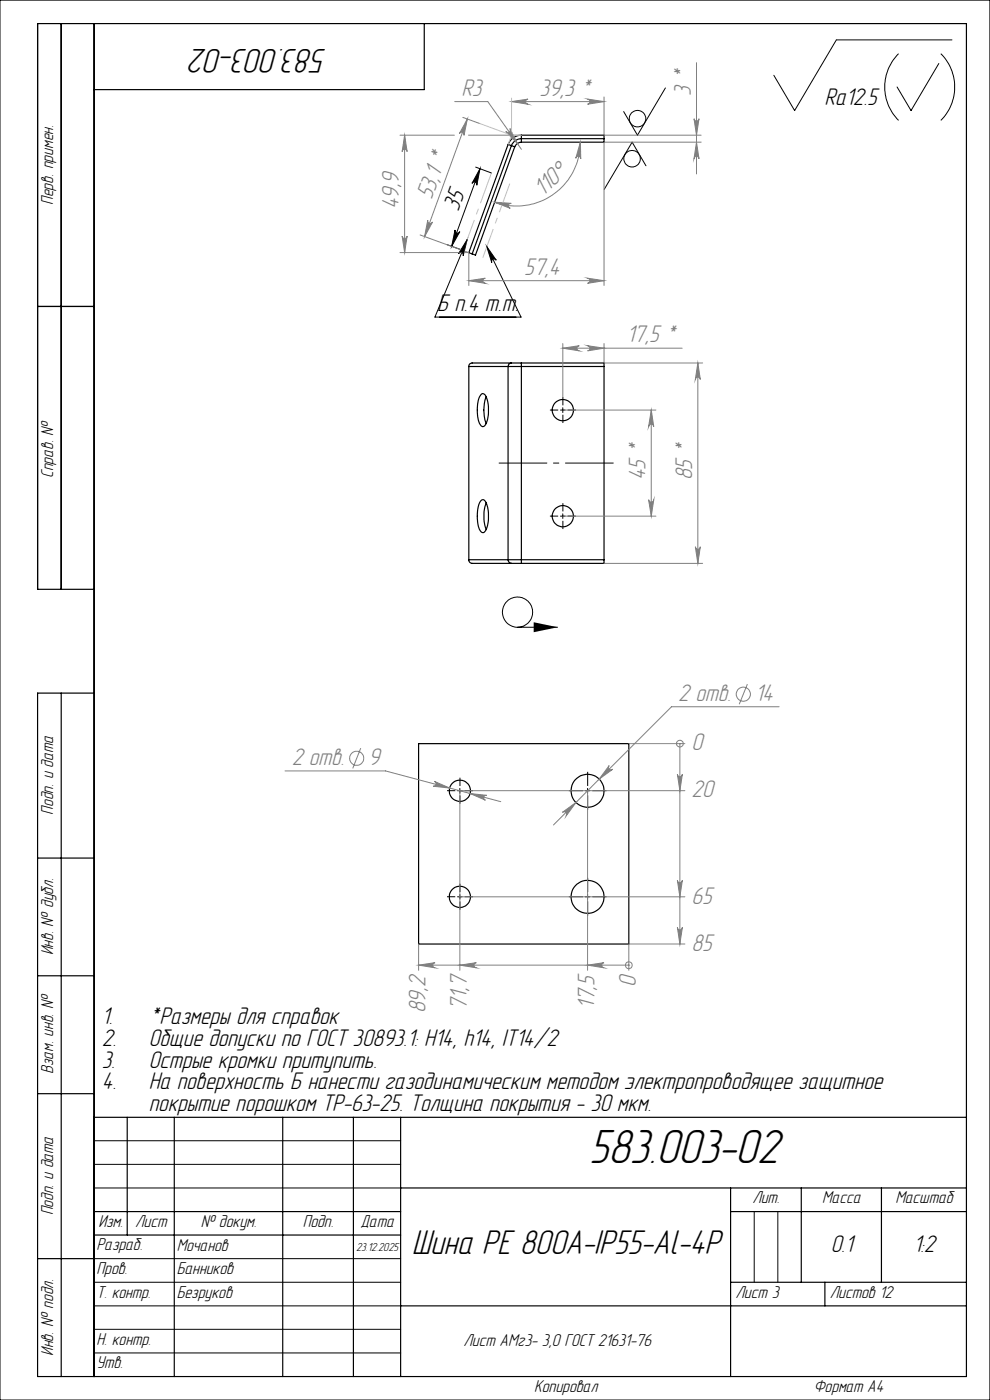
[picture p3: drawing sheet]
<svg xmlns="http://www.w3.org/2000/svg" width="210mm" height="297mm" viewBox="0 0 210 297" stroke-linecap="round" stroke-linejoin="round" font-family="sans-serif">
<g fill="none" stroke="#000" stroke-width=".25">
<path d="M13 5v120M20 5v287M90 5v14h-70M107.8 30.7l.7 .2M107.8 30.7l-8.4 22.9 .8 .3M108.5 30.9l.7 .2M108.5 30.9l-8.3 23M109.2 31.1l-8.3 23-.7-.2M110.6 28.7a3 3 0 0 0-2.8 2M110.6 28.7v.7M110.6 29.4a2.38 2.38 0 0 0-2.1 1.5M110.6 29.4v.8"/>
<path d="M110.6 30.2a1.59 1.59 0 0 0-1.4 .9M110.6 28.7h17.5v.7M110.6 29.4h17.5M128.1 29.4v.8h-17.5M8 65h12M99.4 77.7h8.4M99.4 77.7v41M107.8 77.7h2.8M107.8 77.7v41M108.5 77h2.1M108.5 77a.72 .72 0 0 0-.7 .7M108.5 77h-8.3a.67 .67 0 0 0-.8 .7"/>
<path d="M110.6 77h17.5v.7M110.6 77v.7M110.6 77.7h17.5M110.6 77.7v41M128.1 77.7v41M102.1 83.6a.79 .79 0 0 1 1.1 .8 7.5 7.5 0 0 1-.4 5.9 .72 .72 0 0 1-.7 .1 .72 .72 0 0 1-.4-.7 7.9 7.9 0 0 1 .3-5.9zM103.1 84.2a8.4 8.4 0 0 0 0 5.6M99.4 118.7a.72 .72 0 0 0 .8 .8h8.3M99.4 118.7h8.4M102.1 106.1l.1-.1a1.09 1.09 0 0 1 1.1 1.2 7.4 7.4 0 0 1-.5 5.6 .69 .69 0 0 1-.7 .1 .69 .69 0 0 1-.4-.6 8 8 0 0 1 .3-6zM103.1 106.7l-.1 .2a8.8 8.8 0 0 0 .1 5.4M107.8 118.7h2.8"/>
<path d="M107.8 118.7a.79 .79 0 0 0 .7 .8M108.5 119.5h2.1M110.6 118.7v.8M110.6 118.7h17.5M128.1 118.7v.8h-17.5M20 125h-12v-120h197v287h-197v-145h12M13 147v145M88.8 157.8h44.6v42.5h-44.6zM8 182h12M8 207h12M8 232h12M20 237h185"/>
<path d="M27 237v25M37 237v55M60 237v55M75 237v55M85 237v55M20 257h65M85 252h120M155 252v40M155 257h50M170 252v20M187 252v20M8 267h12"/>
<path d="M20 262h65M85 277h120M155 272h50M175 272v5"/>
<circle cx="119.4" cy="87" r="2.26"/>
<circle cx="119.4" cy="109.5" r="2.25"/>
<circle cx="97.5" cy="167.8" r="2.26"/>
<circle cx="124.6" cy="167.7" r="3.5"/>
<circle cx="97.5" cy="190.3" r="2.26"/>
<circle cx="124.6" cy="190.2" r="3.5"/>
</g>
<g fill="none" stroke="#808080" stroke-width=".21">
<path d="M147.7 13.3v23.6M84.8 28.7h11.6M85.8 28.7l.6 3.5a.53 .53 0 0 0-.6-.5 .53 .53 0 0 0-.5 .5zM85.8 28.7v24.9M96.4 21.6h7.1l7.1 10.1M98.2 24.9l3.6 1.3M99.1 25.3l-.7 3.4a.53 .53 0 0 0-.3-.6 .53 .53 0 0 0-.7 .3zM99.1 25.3l-9 24.9M99.4 28.7h11.2M107.3 27.9a.54 .54 0 0 0 .7 .1 .54 .54 0 0 0 .2-.7l1.5 3.1zM108.5 21.6l3.5-.6a.55 .55 0 0 0-.5 .6 .55 .55 0 0 0 .5 .5zM108.5 21.6h19.6"/>
<path d="M123.1 30.2l.1 3.5a.53 .53 0 0 0-.5-.6 .53 .53 0 0 0-.6 .5zM123.1 30.2a13.6 13.6 0 0 1-18.2 12.7M124.6 21l3.5 .6-3.5 .5a.55 .55 0 0 0 .5-.5 .55 .55 0 0 0-.5-.6zM128.1 20.6v8.1h20.6M147.2 25.2a.53 .53 0 0 0 .5 .5 .53 .53 0 0 0 .6-.5l-.6 3.5zM147.7 30.2l.6 3.5a.53 .53 0 0 0-.6-.6 .53 .53 0 0 0-.5 .6zM148.7 30.2h-20.6v30.4M85.3 50.1a.53 .53 0 0 0 .5 .5 .53 .53 0 0 0 .6-.5l-.6 3.5zM89.1 49.8l10.3 3.8h-14.6M90.7 46.7a.55 .55 0 0 0 .4 .7 .55 .55 0 0 0 .7-.3l-1.7 3.1zM99.4 59.5l3.5-.5a.55 .55 0 0 0-.5 .6 .55 .55 0 0 0 .5 .5zM99.4 53.6v7"/>
<path d="M99.4 59.5h28.7M104.9 42.9l3.5 .2a.54 .54 0 0 0-.6 .5 .54 .54 0 0 0 .4 .6zM124.6 59l3.5 .5-3.5 .6a.55 .55 0 0 0 .5-.5 .55 .55 0 0 0-.5-.6zM119.4 73.9l3.5-.6a.55 .55 0 0 0-.5 .6 .55 .55 0 0 0 .5 .5zM119.4 72.9v11.3M119.4 73.9h25.3M124.6 73.3l3.5 .6-3.5 .5a.55 .55 0 0 0 .5-.5 .55 .55 0 0 0-.5-.6zM128.1 72.9v4.1h20.9M148 77l.6 3.5a.53 .53 0 0 0-.6-.5 .53 .53 0 0 0-.5 .5zM148 77v42.5M119.4 87h19.7M138.1 87l.6 3.5a.55 .55 0 0 0-.6-.5 .55 .55 0 0 0-.5 .5z"/>
<path d="M138.1 87v22.5M119.4 109.5h19.7M128.1 119.5h20.9M137.6 106a.55 .55 0 0 0 .5 .5 .55 .55 0 0 0 .6-.5l-.6 3.5zM147.5 116a.53 .53 0 0 0 .5 .5 .53 .53 0 0 0 .6-.5l-.6 3.5zM76.5 158.7l-1.7 4.3M133.4 157.8h11.9M144.2 157.8h.1M144.2 157.8v42.5M158.5 145.1l-1.7 4.3M165.3 149.9h-22.8l-25.1 25.1M60.5 163.5h21.3l24.4 6.6"/>
<path d="M92.1 165.8l3.3 1.4-3.5-.4a.53 .53 0 0 0 .6-.4 .53 .53 0 0 0-.4-.6zM97.5 167.7h47.8M97.5 167.8v38M99.7 168.3l3.6 .4a.53 .53 0 0 0-.7 .4 .53 .53 0 0 0 .4 .7zM119.3 172.3l2.9-2.1-2.1 2.9a.55 .55 0 0 0 0-.8 .55 .55 0 0 0-.8 0zM124.6 167.8v38M129.2 162.4a.54 .54 0 0 0 0 .8 .54 .54 0 0 0 .8 0l-2.9 2.1zM143.7 164.2a.53 .53 0 0 0 .5 .6 .53 .53 0 0 0 .5-.6l-.5 3.5zM97.5 190.2h47.8M143.7 186.8a.53 .53 0 0 0 .5 .5 .53 .53 0 0 0 .5-.5l-.5 3.4zM143.7 196.7a.53 .53 0 0 0 .5 .6 .53 .53 0 0 0 .5-.6l-.5 3.6zM88.8 204.7l3.5-.5a.55 .55 0 0 0-.5 .6 .55 .55 0 0 0 .5 .5z"/>
<path d="M88.8 204.7h44.6M88.8 200.3v5.5M97.5 204.7l3.5-.5a.55 .55 0 0 0-.5 .6 .55 .55 0 0 0 .5 .5zM124.6 204.7l3.5-.5a.55 .55 0 0 0-.5 .6 .55 .55 0 0 0 .5 .5zM133.4 204.7h.1M145.3 200.3h-11.9v5.5"/>
<circle cx="144.2" cy="157.8" r=".71"/>
<circle cx="157.7" cy="147.3" r="1.5"/>
<circle cx="75.7" cy="160.9" r="1.49"/>
<circle cx="133.4" cy="204.8" r=".72"/>
</g>
<g fill="none" stroke="#000" stroke-width=".21">
<path d="M0 0h210v297h-210zM141.1 18.7l-5.9 10-2.9-5M190.6 11.4a10 10 0 0 0 0 14.1M199.1 13.5l-5.8 10-3-5.1M199.6 11.4a10 10 0 0 1 0 14.1M201.9 8.5h-24.5l-8.8 15-4.5-7.5M100.9 35.5l3.3 1.2M101.8 35.8l-.7 3.5a.55 .55 0 0 0-.3-.7 .55 .55 0 0 0-.7 .3zM101.8 35.8l-6 16.4M137 35.2l-2.9-5-5.9 10M94.9 51.9l3.3 1.2M96.5 48.8a.54 .54 0 0 0 .4 .7 .54 .54 0 0 0 .6-.4l-1.7 3.1z"/>
<path d="M99.1 50.8l-.9 3.5a.54 .54 0 0 0-.2-.7 .54 .54 0 0 0-.7 .2zM99.1 50.8l-6.8 16.5h18.2l-7.2-15M103.3 52.3l2 2.9a.54 .54 0 0 0-.7-.2 .54 .54 0 0 0-.3 .7zM118.9 87h1M119.4 86.5v1M118.9 109.5h1M119.4 109v1M109.8 133.1h8.5M97 167.7h1M97.5 167.2v1.1M124.1 167.7h1M124.6 167.2v1.1"/>
<path d="M97 190.2h1M97.5 189.8v.9M124.1 190.2h1M124.6 189.8v.9M20 242h65M20 247h65M20 252h65M160 257v15M165 257v15M20 267h65M20 272h65M20 277h65"/>
<path d="M20 282h65M20 287h65"/>
<circle cx="134.1" cy="33.7" r="1.75"/>
<circle cx="135.2" cy="25.2" r="1.75"/>
<circle cx="109.8" cy="129.9" r="3.2"/>
</g>
<g fill="#000">
<path d="M113.2 132l5.1 1.1-5.1 1z"/>
<path d="M103.3 52.3l2 2.9a.54 .54 0 0 0-.7-.2 .54 .54 0 0 0-.3 .7zM99.1 50.8l-.9 3.5a.54 .54 0 0 0-.2-.7 .54 .54 0 0 0-.7 .2z"/>
</g>
<path d="M105.8 98.2h24.3" fill="none" stroke="#000" stroke-width=".21" stroke-dasharray="15.2 1.3 1.3 1.3" stroke-dashoffset="5" stroke-linecap="butt"/>
<g fill="none" stroke="#000" stroke-width=".21" stroke-dasharray="15.2 1.3 1.3 1.3" stroke-linecap="butt">
<path d="M118.4 87h-1.8M119.4 86v-1.8M119.4 88v1.7M120.4 87h1.7M118.4 109.5h-1.8M119.4 108.5v-1.8M119.4 110.5v1.7M120.4 109.5h1.7M96.6 167.7h-1.8M97.6 166.7v-1.7M97.6 168.7v1.8M98.6 167.7h1.7"/>
<path d="M123.7 167.7h-3M124.7 166.7v-3M124.7 168.7v3M125.7 167.7h3M96.6 190.2h-1.8M97.6 189.2v-1.7M97.6 191.2v1.8M98.6 190.2h1.7M123.7 190.2h-3M124.7 189.2v-3M124.7 191.2v3M125.7 190.2h3"/>
</g>
<path d="M98.3 53.1l6-16.4" fill="none" stroke="#c0c0c0" stroke-width=".21" stroke-dasharray="15.2 1.3 1.3 1.3" stroke-dashoffset="8.4" stroke-linecap="butt"/>
<path d="M102.4 54.7l5.7-15.7" fill="none" stroke="#c0c0c0" stroke-width=".21" stroke-dasharray="15.2 1.3 1.3 1.3" stroke-dashoffset="8.8" stroke-linecap="butt"/>
<path d="M108 28.7h2.6M108.5 20.8v7.9l-6.7-2.5M108.7 28.2l-.9 2.5" fill="none" stroke="#c0c0c0" stroke-width=".21"/>
<g fill="#808080">
<path d="M99.4 59.5l3.5-.5a.55 .55 0 0 0-.5 .6 .55 .55 0 0 0 .5 .5zM124.6 59l3.5 .5-3.5 .6a.55 .55 0 0 0 .5-.5 .55 .55 0 0 0-.5-.6zM107.3 27.9l2.4 2.5-1.5-3.1a.54 .54 0 0 1-.2 .7 .54 .54 0 0 1-.7-.1zM119.4 73.9l3.5-.6a.55 .55 0 0 0-.5 .6 .55 .55 0 0 0 .5 .5zM124.6 73.3l3.5 .6-3.5 .5a.55 .55 0 0 0 .5-.5 .55 .55 0 0 0-.5-.6zM119.3 172.3a.55 .55 0 0 1 .8 .1 .55 .55 0 0 1 0 .7l2.1-2.9zM129.2 162.4l-2.1 2.9 2.9-2.1a.54 .54 0 0 1-.8 0 .54 .54 0 0 1 0-.8zM99.7 168.3l3.3 1.5a.53 .53 0 0 1-.4-.7 .53 .53 0 0 1 .7-.4zM92.1 165.8a.53 .53 0 0 1 .4 .6 .53 .53 0 0 1-.6 .4l3.5 .4z"/>
<path d="M104.9 42.9l3.5 .2a.54 .54 0 0 0-.6 .5 .54 .54 0 0 0 .4 .6zM123.1 30.2l.1 3.5a.53 .53 0 0 0-.5-.6 .53 .53 0 0 0-.6 .5z"/>
<path d="M147.7 30.2l.6 3.5a.53 .53 0 0 0-.6-.6 .53 .53 0 0 0-.5 .6zM147.2 25.2a.53 .53 0 0 0 .5 .5 .53 .53 0 0 0 .6-.5l-.6 3.5zM85.3 50.1a.53 .53 0 0 0 .5 .5 .53 .53 0 0 0 .6-.5l-.6 3.5zM85.8 28.7l.6 3.5a.53 .53 0 0 0-.6-.5 .53 .53 0 0 0-.5 .5zM137.6 106a.55 .55 0 0 0 .5 .5 .55 .55 0 0 0 .6-.5l-.6 3.5zM138.1 87l.6 3.5a.55 .55 0 0 0-.6-.5 .55 .55 0 0 0-.5 .5zM147.5 116a.53 .53 0 0 0 .5 .5 .53 .53 0 0 0 .6-.5l-.6 3.5zM148 77l.6 3.5a.53 .53 0 0 0-.6-.5 .53 .53 0 0 0-.5 .5z"/>
</g>
<path d="M96.5 48.8a.54 .54 0 0 0 .4 .7 .54 .54 0 0 0 .6-.4l-1.7 3.1zM101.8 35.8l-.7 3.5a.55 .55 0 0 0-.3-.7 .55 .55 0 0 0-.7 .3z" fill="#000"/>
<g fill="#808080">
<path d="M143.7 164.2a.53 .53 0 0 0 .5 .6 .53 .53 0 0 0 .5-.6l-.5 3.5zM143.7 186.8a.53 .53 0 0 0 .5 .5 .53 .53 0 0 0 .5-.5l-.5 3.4zM143.7 196.7a.53 .53 0 0 0 .5 .6 .53 .53 0 0 0 .5-.6l-.5 3.6z"/>
<path d="M108.5 21.6l3.5-.6a.55 .55 0 0 0-.5 .6 .55 .55 0 0 0 .5 .5zM124.6 21l3.5 .6-3.5 .5a.55 .55 0 0 0 .5-.5 .55 .55 0 0 0-.5-.6z"/>
<path d="M90.7 46.7a.55 .55 0 0 0 .4 .7 .55 .55 0 0 0 .7-.3l-1.7 3.1zM99.1 25.3l-.7 3.4a.53 .53 0 0 0-.3-.6 .53 .53 0 0 0-.7 .3z"/>
<path d="M124.6 204.7l3.5-.5a.55 .55 0 0 0-.5 .6 .55 .55 0 0 0 .5 .5zM97.5 204.7l3.5-.5a.55 .55 0 0 0-.5 .6 .55 .55 0 0 0 .5 .5zM88.8 204.7l3.5-.5a.55 .55 0 0 0-.5 .6 .55 .55 0 0 0 .5 .5z"/>
</g>
<text font-size="10.5" x="124.9" y="246.6">583.003-02</text>
<g font-size="7.5">
<text x="69.3" y="10.5" transform="rotate(-180 69.3 10.5)">583.003-02</text>
<text x="87.3" y="266.1">Шина PE 800А-IP55-Al-4P</text>
</g>
<g font-size="5.3" fill="#808080">
<text x="97.9" y="20.3">R3</text>
<text x="114.5" y="20.3">39,3 *</text>
<text x="146.5" y="20.3" transform="rotate(-90 146.5 20.3)">3 *</text>
<text x="115.2" y="41.7" transform="rotate(-42 115.2 41.7)">110°</text>
<text x="84.6" y="44.4" transform="rotate(-90 84.6 44.4)">49,9</text>
<text x="91.5" y="42.5" transform="rotate(-70 91.5 42.5)">53,1 *</text>
<text x="111.2" y="58.3">57,4</text>
<text x="133" y="72.6">17,5 *</text>
<text x="136.9" y="101.9" transform="rotate(-90 136.9 101.9)">45 *</text>
<text x="146.8" y="101.9" transform="rotate(-90 146.8 101.9)">85 *</text>
<text x="143.9" y="148.7">2 отв.</text>
<text x="160.2" y="148.7">14</text>
<text x="146.7" y="159.2">0</text>
<text x="61.9" y="162.3">2 отв.</text>
<text x="78.1" y="162.3">9</text>
<text x="146.7" y="169.2">20</text>
<text x="146.7" y="191.7">65</text>
<text x="146.7" y="201.7">85</text>
<text x="134.8" y="209.5" transform="rotate(-90 134.8 209.5)">0</text>
<text x="90.3" y="215" transform="rotate(-90 90.3 215)">89,2</text>
<text x="99" y="214.2" transform="rotate(-90 99 214.2)">71,7</text>
<text x="126.1" y="214" transform="rotate(-90 126.1 214)">17,5</text>
</g>
<g font-size="5.3">
<text x="174.9" y="22.2">Ra12.5</text>
<text x="97.2" y="45" transform="rotate(-70 97.2 45)">35</text>
<text x="92.8" y="66">Б п.4 т.т.</text>
<text x="21.6" y="221.9">2.</text>
<text x="21.6" y="217.3">1.</text>
<text x="31.6" y="221.9">Общие допуски по ГОСТ 30893.1: H14, h14, IT14/2</text>
<text x="31.6" y="217.3">*Размеры для справок</text>
<text x="21.6" y="226.5">3.</text>
<text x="31.6" y="226.5">Острые кромки притупить.</text>
<text x="21.6" y="231.1">4.</text>
<text x="31.6" y="231.1">На поверхность Б нанести газодинамическим методом электропроводящее защитное</text>
<text x="31.6" y="235.7">покрытие порошком ТР-63-25. Толщина покрытия - 30 мкм.</text>
<text x="176.2" y="265.6">0.1</text>
<text x="193.7" y="265.6">1:2</text>
</g>
<g font-size="3.8">
<text x="11.3" y="43.5" transform="rotate(-90 11.3 43.5)">Перв. примен.</text>
<text x="11.3" y="101.4" transform="rotate(-90 11.3 101.4)">Справ. №</text>
<text x="11.3" y="172.8" transform="rotate(-90 11.3 172.8)">Подп. и дата</text>
<text x="11.3" y="202.7" transform="rotate(-90 11.3 202.7)">Инв. № дубл.</text>
<text x="11.3" y="227.8" transform="rotate(-90 11.3 227.8)">Взам. инв. №</text>
<text x="11.3" y="257.8" transform="rotate(-90 11.3 257.8)">Подп. и дата</text>
<text x="159.6" y="255.3">Лит.</text>
<text x="174.4" y="255.3">Масса</text>
<text x="189.9" y="255.3">Масштаб</text>
<text x="20.9" y="260.3">Изм.</text>
<text x="28.7" y="260.3">Лист</text>
<text x="42.6" y="260.3">№ докум.</text>
<text x="64.2" y="260.3">Подп.</text>
<text x="76.5" y="260.3">Дата</text>
<text x="20.5" y="265.3">Разраб.</text>
<text x="37.5" y="265.4">Мочанов</text>
<text x="20.5" y="275.3">Т. контр.</text>
<text x="20.5" y="270.3">Пров.</text>
<text x="37.5" y="270.4">Банников</text>
<text x="37.5" y="275.4">Безруков</text>
<text x="156" y="275.3">Лист 3</text>
<text x="176" y="275.3">Листов 12</text>
<text x="11.3" y="287.7" transform="rotate(-90 11.3 287.7)">Инв. № подл.</text>
<text x="20.5" y="285.3">Н. контр.</text>
<text x="98.3" y="285.5">Лист АМг3- 3,0 ГОСТ 21631-76</text>
<text x="20.5" y="290.3">Утв.</text>
<text x="113.3" y="295.3">Копировал</text>
<text x="172.6" y="295.3">Формат А4</text>
</g>
<text font-size="2.6" x="75.6" y="265.4">23.12.2025</text>
</svg>
